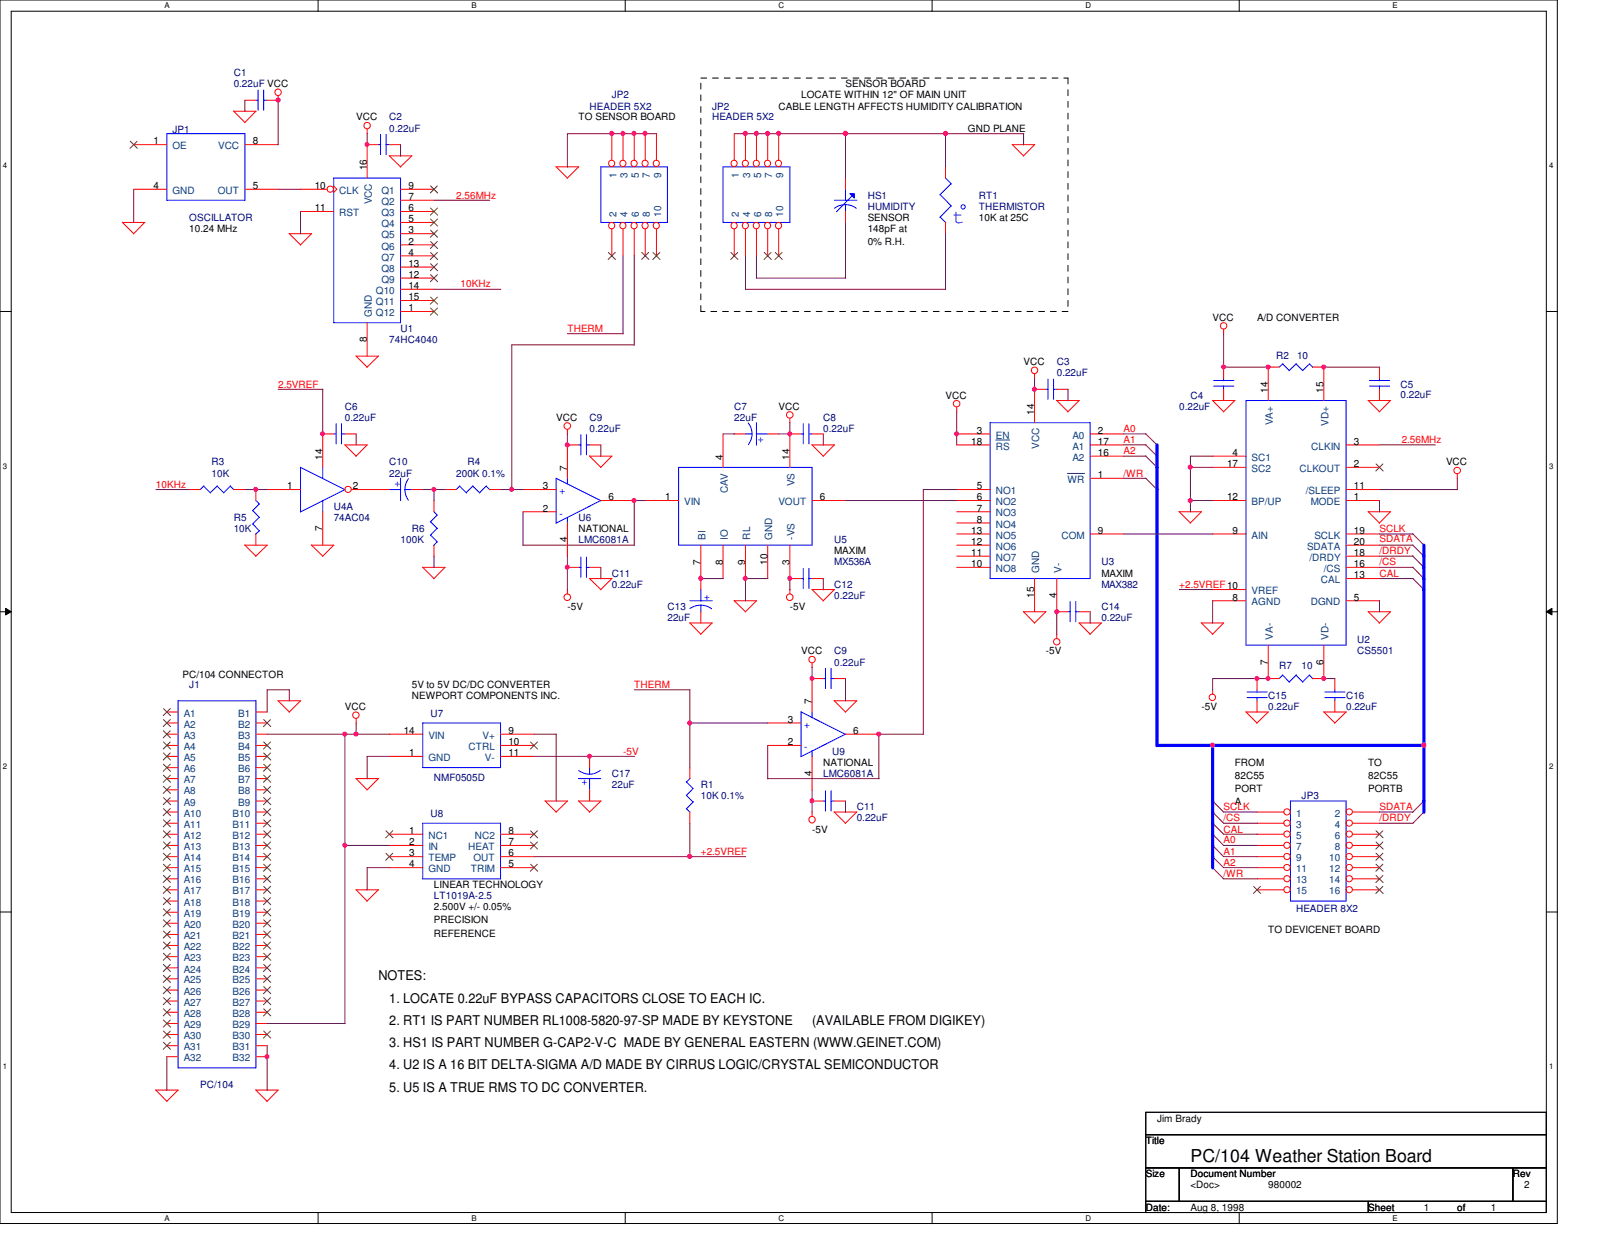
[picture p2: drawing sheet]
<svg xmlns="http://www.w3.org/2000/svg" width="279mm" height="216mm" viewBox="0 0 279 216" stroke-linecap="round" stroke-linejoin="round" font-family="sans-serif">
<path d="M0 0h270.3v212.3h-270.3zM1.9 1.9h266.5v208.5h-266.5z" fill="none" stroke="#000" stroke-width=".17"/>
<g fill="#fff">
<path d="M28.6 .2h.9v1.5h-.9z"/>
<path d="M28.6 210.7h.9v1.5h-.9z"/>
</g>
<path d="M55.2 0v1.9M55.2 210.4v2" fill="none" stroke="#000" stroke-width=".17"/>
<g fill="#fff">
<path d="M81.8 .2h.9v1.5h-.9z"/>
<path d="M81.8 210.7h.9v1.5h-.9z"/>
</g>
<path d="M108.5 0v1.9M108.5 210.4v2" fill="none" stroke="#000" stroke-width=".17"/>
<g fill="#fff">
<path d="M135.1 .2h1v1.5h-1z"/>
<path d="M135.1 210.7h1v1.5h-1z"/>
</g>
<path d="M161.8 0v1.9M161.8 210.4v2" fill="none" stroke="#000" stroke-width=".17"/>
<g fill="#fff">
<path d="M188.4 .2h1v1.5h-1z"/>
<path d="M188.4 210.7h1v1.5h-1z"/>
</g>
<path d="M215.1 0v1.9M215.1 210.4v2" fill="none" stroke="#000" stroke-width=".17"/>
<g fill="#fff">
<path d="M241.7 .2h.9v1.5h-.9z"/>
<path d="M241.7 210.7h.9v1.5h-.9z"/>
<path d="M.5 28h.8v1.5h-.8z"/>
<path d="M268.9 28h.7v1.5h-.7z"/>
<path d="M.5 80.1h.8v1.5h-.8z"/>
<path d="M268.9 80.1h.7v1.5h-.7z"/>
</g>
<path d="M0 54.1h1.9M268.4 54.1h1.9" fill="none" stroke="#000" stroke-width=".17"/>
<g fill="#fff">
<path d="M.5 132.2h.8v1.5h-.8z"/>
<path d="M268.9 132.2h.7v1.5h-.7z"/>
</g>
<path d="M0 106.2h1.9M1 105.6l.9 .6-.9 .5zM268.4 106.2l.9-.6v1.1zM268.4 106.2h1.9" fill="none" stroke="#000" stroke-width=".17"/>
<path d="M1 105.6l.9 .6-.9 .5zM268.4 106.2l.9-.6v1.1z" fill="#000"/>
<g fill="#fff">
<path d="M.5 184.3h.8v1.5h-.8z"/>
<path d="M268.9 184.3h.7v1.5h-.7z"/>
</g>
<path d="M0 158.3h1.9M268.4 158.3h1.9M198.8 193h69.6v17.4h-69.6zM198.8 196.9h69.6M198.8 202.7h69.6M198.8 208.5h69.6M204.6 202.7v5.8M237.4 208.5v1.9M262.6 202.7v5.8" fill="none" stroke="#000" stroke-width=".17"/>
<path d="M121.6 13.5h63.7M185.3 13.5v40.6M121.6 54.1v-40.6M185.3 54.1h-63.7" fill="none" stroke="#000" stroke-width=".17" stroke-dasharray="1 1 1 1 1 1 1 1"/>
<g fill="none" stroke="#f00" stroke-width=".17">
<path d="M40.5 19.3l2 2M40.6 19.3h3.8M44.4 19.3l-1.9 2M48.3 16.6v.8M21.2 38.6l2 2M21.3 38.6h3.8M25.1 38.6l-1.9 2M52.2 32.9h4.6M52.2 36.7h5.7M57.9 32.3l.6 .6-.6 .5M63.7 22.4v.8M63.7 25.1v5.8"/>
<path d="M67.5 27l2 2M67.6 27.1h3.9M69.5 38.6h5.8M69.5 32.9h5.8M69.5 36.7h5.8M69.5 34.8h5.8M71.5 27.1l-2 1.9M96.5 28.9l2 2M96.5 29h4M100.4 29l-2 1.9M127.4 23.2v4.6M127.4 39.8v4.6"/>
<path d="M129.4 23.2v4.6M129.4 39.8v4.6M131.3 23.2v4.6M131.3 39.8v4.6M133.2 23.2v4.6M133.2 39.8v4.6M135.1 23.2v4.6M135.1 39.8v4.6M175.6 25.1l2 2M175.7 25.1h3.9M179.5 25.1l-1.9 2M50.2 40.5l2 2"/>
<path d="M50.2 40.6h3.9M54.1 40.6l-2 1.9M63.7 56v5.8M69.5 40.6h5.8M69.5 42.5h5.8M69.5 44.4h5.8M69.5 46.4h5.8M69.5 48.3h5.8M69.5 50.2h5.8M69.5 52.2h5.8M69.5 54.1h5.8M212.3 57.1v.9"/>
<path d="M59.8 77.2l2 2M59.9 77.2h3.9l-2 2M61.8 61.8l1.9 1.9M61.8 61.8h3.9M65.7 61.8l-2 2M98.5 74.5v.9M98.5 77.2h1.9M102.3 79.1l2 2M102.3 79.2h3.9M102.3 77.2h2M106.2 79.2l-2 2M125.5 75.3v5.8"/>
<path d="M127.4 75.3h2M133.2 75.3h1.9M137.1 72.6v.8M137.1 75.3v5.8M140.9 77.2l2 2M140.9 77.2h3.9M144.8 77.2l-2 2M166 70.7v.8M179.5 64.9v.8M183.3 69.5l2 2M183.4 69.5h3.9M187.3 69.5l-2 2"/>
<path d="M210.4 69.5l1.9 2M210.4 69.5h3.9M214.3 69.5l-2 2M237.4 69.5l2 2M237.4 69.5h3.9M241.3 69.5l-1.9 2M42.5 94.6l1.9 1.9M42.5 94.6h3.9M46.4 94.6l-2 2M54 94.6l2 1.9M54.1 94.6h3.9M57.9 94.6l-1.9 2"/>
<path d="M73.3 98.4l2 2M73.4 98.5h3.9M77.2 98.5l-1.9 2M98.5 98.5h1.9M102.3 98.5h2M112 86.9h5.8M121.6 94.6v7.7M125.5 94.6v5.8M129.4 94.6v5.8M133.2 94.6v5.8M137.1 94.6v5.8M140.9 86.9h5.8"/>
<path d="M204.6 88.8l2 2M204.6 88.8h3.9M208.5 88.8l-2 2M237.4 88.8l2 2M237.4 88.8h3.9M241.3 88.8l-1.9 2M252.9 82.3v.8M98.5 102.3v.8M102.3 100.4l2 1.9M102.3 100.4h3.9M106.2 100.4l-2 2M119.7 108.1l1.9 2"/>
<path d="M119.7 108.1h3.9M121.6 106.2v1.9M123.6 108.1l-2 2M127.4 104.2l2 2M127.4 104.3h3.9M131.3 104.3l-2 1.9M137.1 102.3v.8M140.9 102.3l2 2M140.9 115.1v.8M140.9 102.3h3.9M144.8 102.3l-2 2M177.6 106.1l1.9 2"/>
<path d="M177.6 106.2h3.9M181.5 106.2l-2 2M183.4 106.2h1.9M183.4 110v.8M187.2 108.1l2 2M187.3 106.2h1.9M187.3 108.1h3.9M191.1 108.1l-2 2M208.4 108.1l2 2M208.5 108.1h3.9M210.4 119.7v.8M212.3 108.1l-1.9 2"/>
<path d="M237.4 106.1l2 2M237.4 106.2h3.9M241.3 106.2l-1.9 2M48.2 121.6l2 2M48.3 121.6h3.9M52.2 121.6l-2 2M61.8 135.1l1.9 2M61.8 124.7v.8M61.8 135.1h3.9M65.7 135.1l-2 2M94.6 139l1.9 1.9M94.6 139h3.9"/>
<path d="M98.5 139l-2 2M100.4 139l1.9 1.9M100.4 139h3.9M102.3 131.3v1.9M102.3 137.1v1.9M104.3 139l-2 2M119.7 133.2v1.9M144.7 121.6l2 2M144.8 121.6h3.9M148.7 121.6l-2 2M216.2 123.5l1.9 2M216.2 123.6h3.9"/>
<path d="M220.1 123.6l-2 1.9M229.7 123.5l1.9 2M229.7 123.6h3.9M233.6 123.6l-2 1.9M61.8 154.4l1.9 2M61.8 154.4h3.9M65.7 154.4l-2 2M119.7 140.9v2M140.9 140.9v.8M144.7 140.9l2 2M144.8 140.9h3.9M148.7 140.9l-2 2"/>
<path d="M27 189.1l2 2M27.1 189.2h3.8M30.9 189.2l-2 2M44.4 189.1l2 2M44.4 189.2h3.9M48.3 189.2l-2 2"/>
<circle cx="48.2" cy="16" r=".56"/>
<circle cx="57.3" cy="32.8" r=".55"/>
<circle cx="63.7" cy="21.8" r=".56"/>
<circle cx="127.4" cy="28.4" r=".55"/>
<circle cx="127.4" cy="39.2" r=".55"/>
<circle cx="129.3" cy="28.4" r=".55"/>
<circle cx="129.3" cy="39.2" r=".55"/>
<circle cx="131.2" cy="28.4" r=".55"/>
<circle cx="131.2" cy="39.2" r=".55"/>
<circle cx="133.2" cy="28.4" r=".55"/>
<circle cx="133.2" cy="39.2" r=".55"/>
<circle cx="135.1" cy="39.2" r=".55"/>
<circle cx="135.1" cy="28.4" r=".55"/>
<circle cx="212.3" cy="56.6" r=".56"/>
<circle cx="98.4" cy="73.9" r=".57"/>
<circle cx="137.1" cy="72" r=".56"/>
<circle cx="166" cy="70.1" r=".56"/>
<circle cx="179.5" cy="64.3" r=".56"/>
<circle cx="252.9" cy="81.7" r=".56"/>
<circle cx="98.4" cy="103.6" r=".57"/>
<circle cx="137.1" cy="103.6" r=".57"/>
<circle cx="140.9" cy="114.5" r=".56"/>
<circle cx="183.4" cy="111.4" r=".56"/>
<circle cx="61.8" cy="124.1" r=".56"/>
<circle cx="210.4" cy="121" r=".56"/>
<circle cx="140.9" cy="142.3" r=".56"/>
</g>
<g fill="none" stroke="#00f" stroke-width=".17">
<path d="M57.9 30.9h11.6v25.1h-11.6zM125.5 29h11.6v9.6h-11.6zM100.4 77.2h.4M100.8 75.4v3.6M101.7 77.2h.6M101.8 75.4v3.6M129.3 75.3h1.2M129.8 73.4l.6 1.1 .1 .8M130.5 75.3l-.1 .8-.5 1.1M131.2 75.3h2M131.3 73.4v3.9M100.4 98.5h.4"/>
<path d="M100.8 96.7v3.5M101.7 98.5h.6M101.8 96.7v3.5M117.8 81.1h23.1v13.5h-23.1zM119.7 104.3h3.9M121.6 105l1.2 .3 .7 .4M121.6 105l-.8 .1-1.1 .5M121.6 102.3v2M121.6 105v1.2M185.3 106.2h.5M185.7 104.4v3.5M186.6 106.2h.7"/>
<path d="M186.7 104.4v3.5M100.4 135.1h3.9M100.4 133.7l1.1 .6 .8 .1M102.3 133.2v1.2M102.3 135.1v2M104.2 133.7l-1.1 .5-.8 .2M119.1 138l1.2 1.2M119.1 135.7l1.2 1.2M119.8 135.1l-.7 .6M120.3 139.1l-1.2 1.3M120.3 136.8l-1.2 1.2M119.1 140.3l.6 .6"/>
</g>
<g fill="none" stroke="#804000" stroke-width=".17">
<path d="M74.7 32.3l1.2 1.2M74.7 36.1l1.2 1.2M74.7 38l1.2 1.2M74.7 40l1.2 1.2M75.9 32.3l-1.2 1.2M75.9 36.1l-1.2 1.2M75.9 38l-1.2 1.2M75.9 40l-1.2 1.2M74.7 41.9l1.2 1.2M74.7 43.8l1.2 1.2M74.7 45.8l1.2 1.2M74.7 47.7l1.2 1.2"/>
<path d="M74.7 51.6l1.2 1.2M74.7 53.5l1.2 1.2M75.9 41.9l-1.2 1.2M75.9 43.8l-1.2 1.2M75.9 45.8l-1.2 1.2M75.9 47.7l-1.2 1.2M75.9 51.6l-1.2 1.2M75.9 53.5l-1.2 1.2M126.8 43.8l1.3 1.2M128 43.8l-1.2 1.2M132.6 43.8l1.3 1.2M133.8 43.8l-1.2 1.2"/>
<path d="M134.5 43.8l1.3 1.2M135.7 43.8l-1.2 1.2"/>
</g>
<path d="M147.5 33.6h.8v.8z" fill="#00f"/>
<g fill="none" stroke="#00f" stroke-width=".17">
<path d="M44.4 17.4h.4M44.8 15.6v3.5M45.7 17.4h.7M45.8 15.6v3.5M29 23.2h13.5v11.6h-13.5zM65.7 25.1h.4M66 23.3v3.5M67 25.1h.6M67 23.3v3.5M104.3 29h11.5v9.6h-11.5zM144.8 34.8h3.9M146.7 35.5l1.2 .2 .7 .5"/>
<path d="M146.7 35.5l-1.2 .2-.7 .5M146.7 32.9v1.9M146.7 35.5v1.2M147.5 33.6h.8v.8zM147.9 34l-2.7 2.7M163.2 33.8l1.9 2M163.2 37.7l.9 1M164.1 30.9l1 1M165.1 31.9l-2 1.9M165.1 35.7l-2 2M57.9 75.3h.5M58.3 73.5v3.5"/>
<path d="M59.2 75.3h.7M59.3 73.5v3.5M139 75.3h.4M139.4 73.5v3.5M140.3 75.3h.6M140.4 73.5v3.5M171.8 73.4h17.4v27h-17.4zM181.5 67.6h.4M181.9 65.8v3.5M182.8 67.6h.6M182.8 65.8v3.5M210.6 67h3.5"/>
<path d="M210.6 66h3.5M212.3 65.7v.4M212.3 67v.6M216.2 69.5h17.4v42.5h-17.4zM222.6 63.2l1.2 1.1M222.6 63.1l-.6 .6M224.9 63.2l1.2 1.1M225 63.1l-1.3 1.2M227.2 63.2l.6 .6M227.3 63.1l-1.2 1.2M237.7 67h3.5M237.7 66h3.5"/>
<path d="M239.4 65.7v.4M239.4 67v.6M35.3 84.4l1.2 1.2M35.4 84.3l-.6 .7M37.7 84.4l1.2 1.2M37.7 84.3l-1.2 1.2M40 84.4l.6 .6M40 84.3l-1.2 1.2M43.9 88.6l1.1 1.2M43.9 90.9l1.1 1.3M44.4 86.9l.6 .6M45 87.5l-1.2 1.1"/>
<path d="M45 89.8l-1.2 1.2M45 92.1l-.6 .6M52.2 81.1l7.7 3.9M52.2 81.1v7.7M56 81.1v2M56 86.8v2M59.9 85l-7.8 3.9M67.6 85h2M69.5 83v3.9M70.3 85l.1 .8 .5 1M70.3 85h1.2M70.9 83.1l-.4 .6-.2 1.3"/>
<path d="M74.7 90.6l1.2 1.1M74.7 92.9l1.2 1.2M75.3 88.8l.6 .7M75.9 89.4l-1.2 1.2M75.9 91.7l-1.2 1.2M75.9 94l-.6 .7M79.8 84.4l1.1 1.2M79.8 84.3l-.6 .7M82 84.4l1.3 1.2M82.1 84.3l-1.2 1.2M84.4 84.4l.6 .6M84.4 84.3l-1.2 1.2"/>
<path d="M96.5 83l7.8 3.9M96.5 83v7.8M98.5 83v1M98.5 89.8v1M104.3 86.9l-7.8 3.9M139.4 98.6v3.6M140.4 98.6v3.6M139 100.4h.4M140.3 100.4h.6M142.9 117.8h.4M143.3 116v3.5M144.2 117.8h.6"/>
<path d="M144.2 116v3.5M218.1 119.7v.4M222.6 117.2l1.2 1.2M222.6 117.1l-.6 .7M224.9 117.2l1.2 1.2M225 117.1l-1.3 1.3M227.2 117.2l.6 .6M227.3 117.1l-1.2 1.3M231.6 119.7v.4M30.9 121.6h13.5v63.7h-13.5zM73.4 125.5h13.5v7.7h-13.5zM139 123.6l7.8 3.9"/>
<path d="M139 123.5v7.8M140.9 123.6v1M140.9 130.3v1M142.9 139h.4M143.3 137.2v3.6M144.2 139h.6M144.2 137.2v3.6M146.7 127.4l-7.7 3.9M216.4 121.1h3.5M216.4 120.1h3.5M218.1 121v.6M223.9 139h9.7v17.4h-9.7z"/>
<path d="M229.9 121.1h3.5M229.9 120.1h3.5M231.6 121v.6M73.4 142.9h13.5v9.6h-13.5z"/>
<circle cx="167.1" cy="35.9" r=".38"/>
</g>
<g fill="none" stroke="#f00" stroke-width=".17">
<path d="M42.5 17.4h1.9M46.4 17.4h1.9M23.2 25.1h5.8M23.2 32.9h5.8M42.5 25.1h5.8M42.5 32.9h5.8M63.7 25.1h2M67.6 25.1h1.9M106.2 23.2v4.6M106.2 39.8v4.6M108.1 23.2v4.6M108.1 39.8v4.6"/>
<path d="M110.1 23.2v4.6M110.1 39.8v4.6M112 23.2v4.6M112 39.8v4.6M113.9 23.2v4.6M113.9 39.8v4.6M146.7 30.9v2M146.7 36.7v1.9M164.1 29v1.9M164.1 38.6v2M57.9 75.3h-1.9v5.8M59.9 75.3h1.9"/>
<path d="M98.5 77.2v5.8M137.1 75.3h1.9M140.9 75.3h2M166 75.3h5.8M166 77.2h5.8M181.5 67.6h-2v5.8M183.4 67.6h1.9M189.2 75.3h5.8M189.2 77.2h5.8M189.2 79.2h5.8M210.4 79.2h5.8M212.3 63.7v2"/>
<path d="M212.3 67.6v1.9M222 63.7h-1.9v5.8M227.8 63.7h1.9v5.8M233.6 77.2h5.8M239.4 63.7v2M239.4 67.6v1.9M32.9 85h1.9M40.6 85h1.9M44.4 85v1.9M44.4 92.7v1.9M46.4 85h5.8M56 88.8v5.8"/>
<path d="M61 85h6.6M71.5 85h1.9M75.3 86.9v1.9M75.3 94.6v1.9M77.2 85h2M85 85h1.9M90.8 85h5.7M90.8 88.8h5.7M98.5 90.8v5.7M104.3 86.9h5.8M166 85h5.8M166 92.7h5.8"/>
<path d="M166 86.9h5.8M166 88.8h5.8M166 90.8h5.8M166 94.6h5.8M166 96.5h5.8M166 98.5h5.8M189.2 83h5.8M189.2 92.7h5.8M210.4 92.7h5.8M210.4 86.9h5.8M210.4 81.1h5.8M233.6 85h5.8"/>
<path d="M233.6 92.7h5.8M233.6 86.9h5.8M233.6 94.6h5.8M233.6 96.5h5.8M233.6 98.5h5.8M233.6 81.1h5.8M137.1 100.4h1.9M140.9 100.4h2M142.9 117.8h-2v5.8M144.8 117.8h1.9M179.5 100.4v5.8M183.4 100.4v5.8"/>
<path d="M210.4 102.3h5.8M210.4 104.3h5.8M218.1 117.8v1.9M220.1 112v5.8h1.9M229.7 112v5.8h-1.9M231.6 117.8v1.9M233.6 100.4h5.8M233.6 104.3h5.8M29 127.4h1.9M29 131.3h1.9M29 129.4h1.9M29 123.6h1.9"/>
<path d="M29 125.5h1.9M29 133.2h1.9M29 135.1h1.9M29 137.1h1.9M29 139h1.9M44.4 127.4h2M44.4 131.3h2M44.4 129.4h2M44.4 123.6h2M44.4 125.5h2M44.4 133.2h2M44.4 135.1h2"/>
<path d="M44.4 137.1h2M44.4 139h2M67.6 127.4h5.8M67.6 131.3h5.8M86.9 127.4h5.8M86.9 131.3h5.8M86.9 129.4h5.8M133.2 129.4h5.8M133.2 125.5h5.8M140.9 139h2M140.9 131.3v5.8M144.8 139h1.9"/>
<path d="M146.7 127.4h5.8M218.1 121.6v2M231.6 121.6v2M29 144.8h1.9M29 146.7h1.9M29 148.7h1.9M29 150.6h1.9M29 140.9h1.9M29 142.9h1.9M29 152.5h1.9M29 154.4h1.9M29 156.4h1.9"/>
<path d="M29 158.3h1.9M44.4 144.8h2M44.4 146.7h2M44.4 148.7h2M44.4 150.6h2M44.4 140.9h2M44.4 142.9h2M44.4 152.5h2M44.4 154.4h2M44.4 156.4h2M44.4 158.3h2M67.6 144.8h5.8"/>
<path d="M67.6 146.7h5.8M67.6 148.7h5.8M67.6 150.6h5.8M86.9 144.8h5.8M86.9 146.7h5.8M86.9 148.7h5.8M86.9 150.6h5.8M218.1 144.8h4.7M218.1 146.7h4.7M218.1 148.7h4.7M218.1 150.6h4.7M218.1 140.9h4.7"/>
<path d="M218.1 142.9h4.7M218.1 152.5h4.7M218.1 154.4h4.7M234.7 144.8h4.7M234.7 146.7h4.7M234.7 148.7h4.7M234.7 150.6h4.7M234.7 140.9h4.7M234.7 142.9h4.7M234.7 152.5h4.7M234.7 154.4h4.7M29 160.2h1.9"/>
<path d="M29 162.2h1.9M29 164.1h1.9M29 166h1.9M29 168h1.9M29 169.9h1.9M29 171.8h1.9M29 173.7h1.9M29 175.7h1.9M29 177.6h1.9M29 179.5h1.9M44.4 160.2h2M44.4 162.2h2"/>
<path d="M44.4 164.1h2M44.4 166h2M44.4 168h2M44.4 169.9h2M44.4 171.8h2M44.4 173.7h2M44.4 175.7h2M44.4 177.6h2M44.4 179.5h2M29 181.5h1.9M29 183.4h1.9M44.4 181.5h2"/>
<path d="M44.4 183.4h2"/>
<circle cx="106.1" cy="28.4" r=".55"/>
<circle cx="106.1" cy="39.2" r=".55"/>
<circle cx="108.1" cy="28.4" r=".55"/>
<circle cx="108.1" cy="39.2" r=".55"/>
<circle cx="110" cy="28.4" r=".55"/>
<circle cx="110" cy="39.2" r=".55"/>
<circle cx="111.9" cy="28.4" r=".55"/>
<circle cx="111.9" cy="39.2" r=".55"/>
<circle cx="113.9" cy="39.2" r=".55"/>
<circle cx="113.9" cy="28.4" r=".55"/>
<circle cx="60.4" cy="84.9" r=".55"/>
<circle cx="223.4" cy="150.6" r=".55"/>
<circle cx="223.4" cy="146.7" r=".55"/>
<circle cx="223.4" cy="140.9" r=".55"/>
<circle cx="223.4" cy="144.8" r=".55"/>
<circle cx="223.4" cy="142.8" r=".55"/>
<circle cx="223.4" cy="148.6" r=".55"/>
<circle cx="223.4" cy="152.5" r=".55"/>
<circle cx="223.4" cy="154.4" r=".55"/>
<circle cx="234.2" cy="140.9" r=".55"/>
<circle cx="234.2" cy="148.6" r=".55"/>
<circle cx="234.2" cy="144.8" r=".55"/>
<circle cx="234.2" cy="152.5" r=".55"/>
<circle cx="234.2" cy="154.4" r=".55"/>
<circle cx="234.2" cy="150.6" r=".55"/>
<circle cx="234.2" cy="142.8" r=".55"/>
<circle cx="234.2" cy="146.7" r=".55"/>
</g>
<path d="M172.8 76.4h2.4M185.3 82.2h2.9" fill="none" stroke="#004080" stroke-width=".17"/>
<g fill="none" stroke="#804000" stroke-width=".17">
<path d="M22.6 24.5l1.2 1.2M23.8 24.5l-1.2 1.2M105.6 43.8l1.2 1.2M106.8 43.8l-1.3 1.2M111.4 43.8l1.2 1.2M112.6 43.8l-1.3 1.2M113.3 43.8l1.3 1.2M114.5 43.8l-1.2 1.2M238.8 80.5l1.2 1.2M240 80.5l-1.2 1.2M28.4 123l1.2 1.2M28.4 124.9l1.2 1.2"/>
<path d="M28.4 128.8l1.2 1.2M28.4 132.6l1.2 1.3M28.4 136.5l1.2 1.2M28.4 138.4l1.2 1.3M28.4 126.8l1.2 1.3M28.4 130.7l1.2 1.2M28.4 134.5l1.2 1.3M29.5 123l-1.2 1.2M29.5 124.9l-1.2 1.2M29.5 126.8l-1.2 1.3M29.5 128.8l-1.2 1.2M29.5 130.7l-1.2 1.2"/>
<path d="M29.5 132.6l-1.2 1.3M29.5 134.5l-1.2 1.3M29.5 136.5l-1.2 1.2M29.5 138.4l-1.2 1.3M45.8 124.9l1.2 1.2M45.8 128.8l1.2 1.2M45.8 130.7l1.2 1.2M45.8 132.6l1.2 1.3M45.8 134.5l1.2 1.3M45.8 136.5l1.2 1.2M45.8 138.4l1.2 1.3M46.9 124.9l-1.2 1.2"/>
<path d="M46.9 128.8l-1.2 1.2M46.9 130.7l-1.2 1.2M46.9 132.6l-1.2 1.3M46.9 134.5l-1.2 1.3M46.9 136.5l-1.2 1.2M46.9 138.4l-1.2 1.3M92.1 128.8l1.2 1.2M93.3 128.8l-1.3 1.2M28.4 142.3l1.2 1.2M28.4 144.2l1.2 1.2M28.4 148.1l1.2 1.2M28.4 151.9l1.2 1.3"/>
<path d="M28.4 155.8l1.2 1.2M28.4 157.7l1.2 1.3M28.4 140.3l1.2 1.3M28.4 146.1l1.2 1.3M28.4 150l1.2 1.2M28.4 153.8l1.2 1.3M28.4 159.6l1.2 1.3M29.5 142.3l-1.2 1.2M29.5 148.1l-1.2 1.2M29.5 153.8l-1.2 1.3M29.5 157.7l-1.2 1.3M29.5 140.3l-1.2 1.3"/>
<path d="M29.5 144.2l-1.2 1.2M29.5 146.1l-1.2 1.3M29.5 150l-1.2 1.2M29.5 151.9l-1.2 1.3M29.5 155.8l-1.2 1.2M29.5 159.6l-1.2 1.3M45.8 140.3l1.2 1.3M45.8 142.3l1.2 1.2M45.8 144.2l1.2 1.2M45.8 146.1l1.2 1.3M45.8 148.1l1.2 1.2M45.8 150l1.2 1.2"/>
<path d="M45.8 151.9l1.2 1.3M45.8 153.8l1.2 1.3M45.8 155.8l1.2 1.2M45.8 157.7l1.2 1.3M45.8 159.6l1.2 1.3M46.9 140.3l-1.2 1.3M46.9 142.3l-1.2 1.2M46.9 144.2l-1.2 1.2M46.9 146.1l-1.2 1.3M46.9 148.1l-1.2 1.2M46.9 150l-1.2 1.2M46.9 151.9l-1.2 1.3"/>
<path d="M46.9 153.8l-1.2 1.3M46.9 155.8l-1.2 1.2M46.9 157.7l-1.2 1.3M46.9 159.6l-1.2 1.3M67 144.2l1.2 1.2M67 148.1l1.2 1.2M68.2 144.2l-1.3 1.2M68.2 148.1l-1.3 1.2M92.1 144.2l1.2 1.2M92.1 146.1l1.2 1.3M92.1 150l1.2 1.2M93.3 144.2l-1.3 1.2"/>
<path d="M93.3 146.1l-1.3 1.3M93.3 150l-1.3 1.2M217.6 153.8l1.2 1.3M218.7 153.8l-1.2 1.3M238.8 144.2l1.2 1.2M238.8 146.1l1.2 1.3M238.8 148.1l1.2 1.2M238.8 150l1.2 1.2M238.8 151.9l1.2 1.3M238.8 153.8l1.2 1.3M240 144.2l-1.2 1.2M240 146.1l-1.2 1.3"/>
<path d="M240 148.1l-1.2 1.2M240 150l-1.2 1.2M240 151.9l-1.2 1.3M240 153.8l-1.2 1.3M28.4 161.6l1.2 1.2M28.4 163.5l1.2 1.2M28.4 165.4l1.2 1.3M28.4 167.4l1.2 1.2M28.4 169.3l1.2 1.2M28.4 171.2l1.2 1.3M28.4 173.1l1.2 1.3M28.4 175.1l1.2 1.2"/>
<path d="M28.4 177l1.2 1.3M28.4 178.9l1.2 1.3M29.5 161.6l-1.2 1.2M29.5 165.4l-1.2 1.3M29.5 167.4l-1.2 1.2M29.5 171.2l-1.2 1.3M29.5 177l-1.2 1.3M29.5 178.9l-1.2 1.3M29.5 163.5l-1.2 1.2M29.5 169.3l-1.2 1.2M29.5 173.1l-1.2 1.3M29.5 175.1l-1.2 1.2"/>
<path d="M45.8 161.6l1.2 1.2M45.8 163.5l1.2 1.2M45.8 165.4l1.2 1.3M45.8 167.4l1.2 1.2M45.8 169.3l1.2 1.2M45.8 171.2l1.2 1.3M45.8 173.1l1.2 1.3M45.8 175.1l1.2 1.2M45.8 178.9l1.2 1.3M46.9 165.4l-1.2 1.3M46.9 169.3l-1.2 1.2M46.9 161.6l-1.2 1.2"/>
<path d="M46.9 163.5l-1.2 1.2M46.9 167.4l-1.2 1.2M46.9 171.2l-1.2 1.3M46.9 173.1l-1.2 1.3M46.9 175.1l-1.2 1.2M46.9 178.9l-1.2 1.3M28.4 180.9l1.2 1.2M29.5 180.9l-1.2 1.2"/>
</g>
<g fill="none" stroke="#800040" stroke-width=".17">
<path d="M42.5 17.4v1.9M48.3 17.4v7.7M23.2 32.9v5.8M48.3 32.9h3.9M52.2 36.7v3.9M63.7 23.2v1.9M69.5 25.1v2M75.3 34.8h9.7M114 23.2h-15.5v5.8M127.4 23.2h50.3M146.7 23.2v7.7M146.7 38.6v9.7"/>
<path d="M164.1 23.2v5.8M177.6 23.2v1.9M75.3 50.2h11.6M98.5 57.9h9.7M108.1 44.4v13.6M110.1 44.4v15.5M110.1 59.9h-21.3v25.1M129.4 44.4v5.8M129.4 50.2h34.7M131.3 44.4v3.9M131.3 48.3h15.5M164.1 40.6v9.6"/>
<path d="M212.3 57.9v5.8h7.8M48.3 67.6h7.7M56 67.6v7.8M61.8 75.3v2M98.5 75.3v2M104.3 77.2v2M125.5 75.3h2M135.1 75.3h2M137.1 73.4v2M142.9 75.3v2M166 71.5v5.8M179.5 65.7v1.9"/>
<path d="M185.3 67.6v2M195 75.3h3.9M195 79.2h3.9M195 77.2h3.9M198.8 75.3l2 1.9M198.8 77.2l2 2M198.8 79.1l2 2M210.5 79.2h-3.9v9.7M229.7 63.7h9.7M239.4 77.2h9.7M27.1 85h5.8M42.5 85h3.9"/>
<path d="M73.4 85h3.9M75.3 85v1.9M75.3 96.5v2M86.9 85h3.9M90.8 94.6h19.3M90.8 88.8v5.9M98.5 96.5v5.9M104.3 98.5v2M112 86.9h-1.9v7.8M146.7 86.9h19.4M166.1 85h-5.9v42.5M195 92.7h15.5"/>
<path d="M195 83h3.9M198.8 83l2 2M206.6 81.1h3.9M206.6 86.9h3.9M239.4 85h13.5M239.4 92.7h5.8M239.4 86.9v2M239.4 94.6h5.8M239.4 96.5h5.8M239.4 98.5h5.8M245.2 92.6l1.9 2M245.2 94.6l1.9 1.9"/>
<path d="M245.2 96.5l1.9 2M245.2 98.4l1.9 2M252.9 83v2M50.2 119.7v2M50.2 119.7h-3.8v3.9M110.1 119.7h9.7M119.7 119.7v13.6M121.6 100.4h3.9M133.3 100.4h-3.9v3.9M137.1 100.4v2M140.9 115.8v2M142.9 100.4v2"/>
<path d="M146.7 117.8v3.9M183.4 106.2v3.9M189.2 106.2v2M204.6 102.3h5.9M210.4 104.3v3.9M220.1 117.8h-9.7v2M229.7 117.8h2M239.4 104.3v1.9M239.4 100.4h5.8M245.2 100.4l1.9 1.9M46.4 127.4h21.2M59.9 127.4v50.3"/>
<path d="M61.8 125.5v2M67.6 131.3h-3.9v3.9M92.7 131.3h17.4M92.7 127.4h3.9M96.5 127.4v11.7M119.7 125.5h13.6M133.2 135.1h19.4M133.2 129.4v5.8M140.9 137.1v3.9M146.7 139v2M160.3 127.4h-7.8v7.8M210.4 139l1.9 1.9h5.9"/>
<path d="M247.1 139l-1.9 2M59.9 146.7h7.7M67.6 150.6h-3.9v3.9M92.7 148.7h36.7M119.7 142.9v5.8M210.4 144.7l1.9 2h5.9M210.4 146.7l1.9 2h5.9M210.4 148.6l1.9 2h5.9M210.4 150.5l1.9 2h5.9M210.4 142.8l1.9 2h5.9M210.4 140.9l1.9 2h5.9M239.4 140.9h5.8"/>
<path d="M239.4 142.9h5.8M247.1 140.9l-1.9 2M46.4 177.6h13.5M29 183.4v5.8M46.4 181.5v7.7"/>
</g>
<path d="M200.8 77.2v52.2M247.1 94.6v46.4M200.8 129.4h46.3M210.4 129.4v21.2" fill="none" stroke="#00f" stroke-width=".55"/>
<circle cx="63.7" cy="25.1" r=".37" fill="#f0f"/>
<circle cx="63.7" cy="25.1" r=".37" fill="none" stroke="#f0f" stroke-width=".17"/>
<circle cx="129.3" cy="23.2" r=".38" fill="#f0f"/>
<circle cx="129.3" cy="23.2" r=".38" fill="none" stroke="#f0f" stroke-width=".17"/>
<circle cx="88.8" cy="84.9" r=".37" fill="#f0f"/>
<circle cx="88.8" cy="84.9" r=".37" fill="none" stroke="#f0f" stroke-width=".17"/>
<circle cx="146.7" cy="23.2" r=".38" fill="#f0f"/>
<circle cx="146.7" cy="23.2" r=".38" fill="none" stroke="#f0f" stroke-width=".17"/>
<circle cx="164.1" cy="23.2" r=".38" fill="#f0f"/>
<circle cx="164.1" cy="23.2" r=".38" fill="none" stroke="#f0f" stroke-width=".17"/>
<circle cx="137" cy="75.3" r=".37" fill="#f0f"/>
<circle cx="137" cy="75.3" r=".37" fill="none" stroke="#f0f" stroke-width=".17"/>
<circle cx="129.3" cy="100.4" r=".38" fill="#f0f"/>
<circle cx="129.3" cy="100.4" r=".38" fill="none" stroke="#f0f" stroke-width=".17"/>
<circle cx="102.3" cy="131.2" r=".37" fill="#f0f"/>
<circle cx="102.3" cy="131.2" r=".37" fill="none" stroke="#f0f" stroke-width=".17"/>
<circle cx="59.8" cy="146.7" r=".37" fill="#f0f"/>
<circle cx="59.8" cy="146.7" r=".37" fill="none" stroke="#f0f" stroke-width=".17"/>
<circle cx="140.9" cy="139" r=".38" fill="#f0f"/>
<circle cx="140.9" cy="139" r=".38" fill="none" stroke="#f0f" stroke-width=".17"/>
<circle cx="146.7" cy="23.2" r=".38" fill="#f0f"/>
<circle cx="146.7" cy="23.2" r=".38" fill="none" stroke="#f0f" stroke-width=".17"/>
<circle cx="48.3" cy="17.4" r=".37" fill="#f0f"/>
<circle cx="48.3" cy="17.4" r=".37" fill="none" stroke="#f0f" stroke-width=".17"/>
<circle cx="140.9" cy="117.7" r=".37" fill="#f0f"/>
<circle cx="140.9" cy="117.7" r=".37" fill="none" stroke="#f0f" stroke-width=".17"/>
<circle cx="75.3" cy="84.9" r=".37" fill="#f0f"/>
<circle cx="75.3" cy="84.9" r=".37" fill="none" stroke="#f0f" stroke-width=".17"/>
<circle cx="121.6" cy="100.4" r=".38" fill="#f0f"/>
<circle cx="121.6" cy="100.4" r=".38" fill="none" stroke="#f0f" stroke-width=".17"/>
<circle cx="133.2" cy="23.2" r=".38" fill="#f0f"/>
<circle cx="133.2" cy="23.2" r=".38" fill="none" stroke="#f0f" stroke-width=".17"/>
<circle cx="59.8" cy="127.4" r=".37" fill="#f0f"/>
<circle cx="59.8" cy="127.4" r=".37" fill="none" stroke="#f0f" stroke-width=".17"/>
<circle cx="206.5" cy="81.1" r=".38" fill="#f0f"/>
<circle cx="206.5" cy="81.1" r=".38" fill="none" stroke="#f0f" stroke-width=".17"/>
<circle cx="206.5" cy="86.9" r=".38" fill="#f0f"/>
<circle cx="206.5" cy="86.9" r=".38" fill="none" stroke="#f0f" stroke-width=".17"/>
<circle cx="166" cy="75.3" r=".37" fill="#f0f"/>
<circle cx="166" cy="75.3" r=".37" fill="none" stroke="#f0f" stroke-width=".17"/>
<circle cx="46.3" cy="183.4" r=".38" fill="#f0f"/>
<circle cx="46.3" cy="183.4" r=".38" fill="none" stroke="#f0f" stroke-width=".17"/>
<circle cx="183.4" cy="106.2" r=".38" fill="#f0f"/>
<circle cx="183.4" cy="106.2" r=".38" fill="none" stroke="#f0f" stroke-width=".17"/>
<circle cx="152.5" cy="127.4" r=".37" fill="#f0f"/>
<circle cx="152.5" cy="127.4" r=".37" fill="none" stroke="#f0f" stroke-width=".17"/>
<circle cx="218.1" cy="117.7" r=".37" fill="#f0f"/>
<circle cx="218.1" cy="117.7" r=".37" fill="none" stroke="#f0f" stroke-width=".17"/>
<circle cx="61.8" cy="127.4" r=".37" fill="#f0f"/>
<circle cx="61.8" cy="127.4" r=".37" fill="none" stroke="#f0f" stroke-width=".17"/>
<circle cx="110" cy="86.9" r=".38" fill="#f0f"/>
<circle cx="110" cy="86.9" r=".38" fill="none" stroke="#f0f" stroke-width=".17"/>
<circle cx="106.2" cy="23.2" r=".38" fill="#f0f"/>
<circle cx="106.2" cy="23.2" r=".38" fill="none" stroke="#f0f" stroke-width=".17"/>
<circle cx="135.1" cy="23.2" r=".38" fill="#f0f"/>
<circle cx="135.1" cy="23.2" r=".38" fill="none" stroke="#f0f" stroke-width=".17"/>
<circle cx="98.4" cy="77.2" r=".38" fill="#f0f"/>
<circle cx="98.4" cy="77.2" r=".38" fill="none" stroke="#f0f" stroke-width=".17"/>
<circle cx="137" cy="100.4" r=".38" fill="#f0f"/>
<circle cx="137" cy="100.4" r=".38" fill="none" stroke="#f0f" stroke-width=".17"/>
<circle cx="179.5" cy="67.6" r=".38" fill="#f0f"/>
<circle cx="179.5" cy="67.6" r=".38" fill="none" stroke="#f0f" stroke-width=".17"/>
<circle cx="119.7" cy="148.6" r=".38" fill="#f0f"/>
<circle cx="119.7" cy="148.6" r=".38" fill="none" stroke="#f0f" stroke-width=".17"/>
<circle cx="56" cy="75.3" r=".37" fill="#f0f"/>
<circle cx="56" cy="75.3" r=".37" fill="none" stroke="#f0f" stroke-width=".17"/>
<circle cx="98.4" cy="98.4" r=".37" fill="#f0f"/>
<circle cx="98.4" cy="98.4" r=".37" fill="none" stroke="#f0f" stroke-width=".17"/>
<circle cx="110" cy="23.2" r=".38" fill="#f0f"/>
<circle cx="110" cy="23.2" r=".38" fill="none" stroke="#f0f" stroke-width=".17"/>
<circle cx="229.7" cy="63.7" r=".37" fill="#f0f"/>
<circle cx="229.7" cy="63.7" r=".37" fill="none" stroke="#f0f" stroke-width=".17"/>
<circle cx="44.4" cy="84.9" r=".37" fill="#f0f"/>
<circle cx="44.4" cy="84.9" r=".37" fill="none" stroke="#f0f" stroke-width=".17"/>
<circle cx="119.7" cy="125.5" r=".38" fill="#f0f"/>
<circle cx="119.7" cy="125.5" r=".38" fill="none" stroke="#f0f" stroke-width=".17"/>
<circle cx="229.7" cy="117.7" r=".37" fill="#f0f"/>
<circle cx="229.7" cy="117.7" r=".37" fill="none" stroke="#f0f" stroke-width=".17"/>
<circle cx="111.9" cy="23.2" r=".38" fill="#f0f"/>
<circle cx="111.9" cy="23.2" r=".38" fill="none" stroke="#f0f" stroke-width=".17"/>
<circle cx="212.4" cy="63.7" r=".37" fill="#f0f"/>
<circle cx="212.4" cy="63.7" r=".37" fill="none" stroke="#f0f" stroke-width=".17"/>
<circle cx="220.1" cy="63.7" r=".37" fill="#f0f"/>
<circle cx="220.1" cy="63.7" r=".37" fill="none" stroke="#f0f" stroke-width=".17"/>
<circle cx="108.1" cy="23.2" r=".38" fill="#f0f"/>
<circle cx="108.1" cy="23.2" r=".38" fill="none" stroke="#f0f" stroke-width=".17"/>
<circle cx="131.2" cy="23.2" r=".38" fill="#f0f"/>
<circle cx="131.2" cy="23.2" r=".38" fill="none" stroke="#f0f" stroke-width=".17"/>
<circle cx="220.1" cy="117.7" r=".37" fill="#f0f"/>
<circle cx="220.1" cy="117.7" r=".37" fill="none" stroke="#f0f" stroke-width=".17"/>
<circle cx="247.1" cy="129.3" r=".38" fill="#f0f"/>
<circle cx="247.1" cy="129.3" r=".38" fill="none" stroke="#f0f" stroke-width=".17"/>
<circle cx="210.4" cy="129.3" r=".38" fill="#f0f"/>
<circle cx="210.4" cy="129.3" r=".38" fill="none" stroke="#f0f" stroke-width=".17"/>
<circle cx="247.1" cy="129.3" r=".38" fill="#f0f"/>
<circle cx="247.1" cy="129.3" r=".38" fill="none" stroke="#f0f" stroke-width=".17"/>
<text font-size="3.5" fill="#00f" x="165.3" y="38.7">t</text>
<text font-size="3.1" x="206.6" y="201.6">PC/104 Weather Station Board</text>
<g font-size="2.3">
<text x="65.7" y="170.1">NOTES:</text>
<text x="67.6" y="174">1. LOCATE 0.22uF BYPASS CAPACITORS CLOSE TO EACH IC.</text>
<text x="67.6" y="177.8">2. RT1 IS PART NUMBER RL1008-5820-97-SP MADE BY KEYSTONE</text>
<text x="140.9" y="177.8">(AVAILABLE FROM DIGIKEY)</text>
<text x="67.6" y="185.5">4. U2 IS A 16 BIT DELTA-SIGMA A/D MADE BY CIRRUS LOGIC/CRYSTAL SEMICONDUCTOR</text>
<text x="67.6" y="181.7">3. HS1 IS PART NUMBER G-CAP2-V-C MADE BY GENERAL EASTERN (WWW.GEINET.COM)</text>
<text x="67.6" y="189.4">5. U5 IS A TRUE RMS TO DC CONVERTER.</text>
</g>
<g font-size="1.7" fill="#000080">
<text x="40.6" y="13.2">C1</text>
<text x="40.6" y="15.2">0.22uF VCC</text>
<text x="106.2" y="17.1">JP2</text>
<text x="29.9" y="23.1">JP1</text>
<text x="67.6" y="20.9">C2</text>
<text x="67.6" y="22.9">0.22uF</text>
<text x="102.3" y="19">HEADER 5X2</text>
<text x="123.6" y="19">JP2</text>
<text x="123.6" y="20.9">HEADER 5X2</text>
<text x="150.6" y="34.5">HS1</text>
<text x="169.9" y="34.5">RT1</text>
<text x="32.9" y="38.3">OSCILLATOR</text>
<text x="150.6" y="36.4">HUMIDITY</text>
<text x="169.9" y="36.4">THERMISTOR</text>
<text x="67.6" y="59.5">74HC4040</text>
<text x="69.5" y="57.6">U1</text>
<text x="183.4" y="63.4">C3</text>
<text x="183.4" y="65.3">0.22uF</text>
<text x="221.4" y="62.2">R2</text>
<text x="225.1" y="62.2">10</text>
<text x="59.9" y="71.1">C6</text>
<text x="127.4" y="71.1">C7</text>
<text x="204.6" y="71.1">0.22uF</text>
<text x="206.6" y="69.2">C4</text>
<text x="243" y="67.3">C5</text>
<text x="243" y="69">0.22uF</text>
<text x="59.9" y="73.1">0.22uF</text>
<text x="102.3" y="73.1">C9</text>
<text x="102.3" y="75">0.22uF</text>
<text x="127.4" y="73.1">22uF</text>
<text x="142.9" y="73.1">C8</text>
<text x="142.9" y="75">0.22uF</text>
<text x="36.7" y="80.8">R3</text>
<text x="36.7" y="82.7">10K</text>
<text x="67.6" y="80.8">C10</text>
<text x="67.6" y="82.7">22uF</text>
<text x="79.2" y="82.7">200K 0.1%</text>
<text x="81.1" y="80.8">R4</text>
<text x="57.9" y="88.5">U4A</text>
<text x="40.6" y="90.4">R5</text>
<text x="40.6" y="92.4">10K</text>
<text x="57.9" y="90.4">74AC04</text>
<text x="69.5" y="94.3">100K</text>
<text x="71.5" y="92.4">R6</text>
<text x="100.4" y="90.4">U6</text>
<text x="100.4" y="94.3">LMC6081A</text>
<text x="144.8" y="94.3">U5</text>
<text x="106.2" y="100.1">C11</text>
<text x="144.8" y="98.1">MX536A</text>
<text x="191.1" y="98.1">U3</text>
<text x="106.2" y="102">0.22uF</text>
<text x="115.8" y="105.9">C13</text>
<text x="115.8" y="107.8">22uF</text>
<text x="144.8" y="102">C12</text>
<text x="144.8" y="103.9">0.22uF</text>
<text x="191.1" y="105.9">C14</text>
<text x="191.1" y="107.8">0.22uF</text>
<text x="191.1" y="102">MAX382</text>
<text x="144.8" y="113.6">C9</text>
<text x="235.5" y="111.7">U2</text>
<text x="235.5" y="113.6">CS5501</text>
<text x="32.9" y="119.4">J1</text>
<text x="144.8" y="115.5">0.22uF</text>
<text x="222" y="116.1">R7</text>
<text x="225.9" y="116.1">10</text>
<text x="74.7" y="124.4">U7</text>
<text x="220.1" y="121.3">C15</text>
<text x="220.1" y="123.2">0.22uF</text>
<text x="233.6" y="121.3">C16</text>
<text x="233.6" y="123.2">0.22uF</text>
<text x="144.4" y="131">U9</text>
<text x="75.3" y="135.6">NMF0505D</text>
<text x="106.2" y="134.8">C17</text>
<text x="106.2" y="136.7">22uF</text>
<text x="121.6" y="136.7">R1</text>
<text x="142.9" y="134.8">LMC6081A</text>
<text x="74.7" y="141.8">U8</text>
<text x="121.6" y="138.7">10K 0.1%</text>
<text x="148.7" y="140.6">C11</text>
<text x="148.7" y="142.5">0.22uF</text>
<text x="225.9" y="138.7">JP3</text>
<text x="75.3" y="156">LT1019A-2.5</text>
<text x="224.9" y="158.2">HEADER 8X2</text>
<text x="34.8" y="188.9">PC/104</text>
</g>
<g font-size="1.7">
<text x="139" y="17.1">LOCATE WITHIN 12&quot; OF MAIN UNIT</text>
<text x="146.7" y="15.2">SENSOR BOARD</text>
<text x="61.8" y="20.9">VCC</text>
<text x="100.4" y="20.9">TO SENSOR BOARD</text>
<text x="135.1" y="19">CABLE LENGTH AFFECTS HUMIDITY CALIBRATION</text>
<text x="168" y="22.9">GND PLANE</text>
<text x="26.6" y="25.1">1</text>
<text x="43.9" y="25.1">8</text>
<text x="63.7" y="29.5" transform="rotate(-90 63.7 29.5)">16</text>
<text x="26.6" y="32.8">4</text>
<text x="43.9" y="32.8">5</text>
<text x="54.6" y="32.8">10</text>
<text x="70.9" y="32.8">9</text>
<text x="70.9" y="34.7">7</text>
<text x="32.9" y="40.2">10.24 MHz</text>
<text x="54.6" y="36.7">11</text>
<text x="70.9" y="36.7">6</text>
<text x="70.9" y="38.6">5</text>
<text x="70.9" y="40.5">3</text>
<text x="150.6" y="40.2">148pF at</text>
<text x="150.6" y="38.3">SENSOR</text>
<text x="169.9" y="38.3">10K at 25C</text>
<text x="70.9" y="42.5">2</text>
<text x="70.9" y="44.4">4</text>
<text x="70.9" y="46.3">13</text>
<text x="150.6" y="42.5">0% R.H.</text>
<text x="70.9" y="48.2">12</text>
<text x="70.9" y="50.2">14</text>
<text x="70.9" y="52.1">15</text>
<text x="63.7" y="59.4" transform="rotate(-90 63.7 59.4)">8</text>
<text x="70.9" y="54">1</text>
<text x="210.4" y="55.7">VCC</text>
<text x="218.1" y="55.7">A/D CONVERTER</text>
<text x="177.6" y="63.4">VCC</text>
<text x="135.1" y="71.1">VCC</text>
<text x="164.1" y="69.2">VCC</text>
<text x="220" y="68.2" transform="rotate(-90 220 68.2)">14</text>
<text x="229.7" y="68.2" transform="rotate(-90 229.7 68.2)">15</text>
<text x="96.5" y="73.1">VCC</text>
<text x="168.5" y="77.2">18</text>
<text x="169.5" y="75.3">3</text>
<text x="179.5" y="72" transform="rotate(-90 179.5 72)">14</text>
<text x="190.5" y="75.3">2</text>
<text x="190.5" y="77.2">17</text>
<text x="234.9" y="77.2">3</text>
<text x="56" y="79.8" transform="rotate(-90 56 79.8)">14</text>
<text x="98.4" y="81.7" transform="rotate(-90 98.4 81.7)">7</text>
<text x="125.4" y="79.8" transform="rotate(-90 125.4 79.8)">4</text>
<text x="137" y="79.8" transform="rotate(-90 137 79.8)">14</text>
<text x="190.5" y="79.1">16</text>
<text x="190.5" y="83">1</text>
<text x="212.9" y="81.1">17</text>
<text x="213.9" y="79.1">4</text>
<text x="234.9" y="81.1">2</text>
<text x="251" y="80.8">VCC</text>
<text x="49.8" y="84.9">1</text>
<text x="61.2" y="84.9">2</text>
<text x="94.2" y="84.9">3</text>
<text x="94.2" y="88.8">2</text>
<text x="105.6" y="86.8">6</text>
<text x="115.4" y="86.8">1</text>
<text x="142.3" y="86.8">6</text>
<text x="169.5" y="84.9">5</text>
<text x="169.5" y="86.8">6</text>
<text x="169.5" y="88.8">7</text>
<text x="212.9" y="86.8">12</text>
<text x="234.9" y="84.9">11</text>
<text x="234.9" y="86.8">1</text>
<text x="56" y="92.2" transform="rotate(-90 56 92.2)">7</text>
<text x="98.4" y="94.1" transform="rotate(-90 98.4 94.1)">4</text>
<text x="100.4" y="92.4">NATIONAL</text>
<text x="168.5" y="92.6">13</text>
<text x="168.5" y="94.6">12</text>
<text x="169.5" y="90.7">8</text>
<text x="190.5" y="92.6">9</text>
<text x="213.9" y="92.6">9</text>
<text x="234.9" y="92.6">19</text>
<text x="234.9" y="94.6">20</text>
<text x="121.6" y="98" transform="rotate(-90 121.6 98)">7</text>
<text x="125.4" y="98" transform="rotate(-90 125.4 98)">8</text>
<text x="129.3" y="98" transform="rotate(-90 129.3 98)">9</text>
<text x="133.2" y="98" transform="rotate(-90 133.2 98)">10</text>
<text x="137" y="98" transform="rotate(-90 137 98)">3</text>
<text x="144.8" y="96.2">MAXIM</text>
<text x="168.5" y="96.5">11</text>
<text x="168.5" y="98.4">10</text>
<text x="191.1" y="100.1">MAXIM</text>
<text x="234.9" y="100.4">13</text>
<text x="234.9" y="96.5">18</text>
<text x="234.9" y="98.4">16</text>
<text x="98.5" y="105.9">-5V</text>
<text x="137.1" y="105.9">-5V</text>
<text x="179.5" y="103.8" transform="rotate(-90 179.5 103.8)">15</text>
<text x="183.3" y="103.8" transform="rotate(-90 183.3 103.8)">4</text>
<text x="213.9" y="104.2">8</text>
<text x="234.9" y="104.2">5</text>
<text x="139" y="113.6">VCC</text>
<text x="181.5" y="113.6">-5V</text>
<text x="31.7" y="117.6">PC/104 CONNECTOR</text>
<text x="71.5" y="119.4">5V to 5V DC/DC CONVERTER</text>
<text x="220" y="115.4" transform="rotate(-90 220 115.4)">7</text>
<text x="229.7" y="115.4" transform="rotate(-90 229.7 115.4)">6</text>
<text x="59.9" y="123.2">VCC</text>
<text x="71.5" y="121.3">NEWPORT COMPONENTS INC.</text>
<text x="136.7" y="125.4">3</text>
<text x="140.9" y="122.2" transform="rotate(-90 140.9 122.2)">7</text>
<text x="208.5" y="123.2">-5V</text>
<text x="70.1" y="127.4">14</text>
<text x="71" y="131.2">1</text>
<text x="88.2" y="127.4">9</text>
<text x="88.2" y="131.2">11</text>
<text x="88.2" y="129.3">10</text>
<text x="136.7" y="129.3">2</text>
<text x="148.1" y="127.4">6</text>
<text x="140.9" y="134.7" transform="rotate(-90 140.9 134.7)">4</text>
<text x="142.9" y="132.9">NATIONAL</text>
<text x="214.3" y="132.9">FROM</text>
<text x="214.3" y="135.2">82C55</text>
<text x="214.3" y="137.5">PORT</text>
<text x="237.4" y="132.9">TO</text>
<text x="237.4" y="135.2">82C55</text>
<text x="237.4" y="137.5">PORTB</text>
<text x="214.3" y="139.7">A</text>
<text x="71" y="144.7">1</text>
<text x="71" y="146.7">2</text>
<text x="71" y="148.6">3</text>
<text x="88.2" y="144.7">8</text>
<text x="88.2" y="146.7">7</text>
<text x="88.2" y="148.6">6</text>
<text x="140.9" y="144.5">-5V</text>
<text x="71" y="150.5">4</text>
<text x="75.3" y="154.1">LINEAR TECHNOLOGY</text>
<text x="88.2" y="150.5">5</text>
<text x="75.3" y="158">2.500V +/- 0.05%</text>
<text x="75.3" y="160.3">PRECISION</text>
<text x="220.1" y="161.8">TO DEVICENET BOARD</text>
<text x="75.3" y="162.6">REFERENCE</text>
<text x="200.8" y="194.6">Jim Brady</text>
<text x="198.8" y="198.5">Title</text>
<text x="198.8" y="204.3">Size</text>
<text x="206.6" y="204.3">Document Number</text>
<text x="206.6" y="206.2">&lt;Doc&gt;</text>
<text x="220.1" y="206.2">980002</text>
<text x="262.6" y="204.3">Rev</text>
<text x="264.5" y="206.2">2</text>
<text x="198.8" y="210.1">Date:</text>
<text x="206.6" y="210.1">Aug 8, 1998</text>
<text x="237.4" y="210.1">Sheet</text>
<text x="247.1" y="210.1">1</text>
<text x="252.9" y="210.1">of</text>
<text x="258.7" y="210.1">1</text>
</g>
<g font-size="1.7" fill="#004080">
<text x="29.9" y="25.9">OE</text>
<text x="37.8" y="25.9">VCC</text>
<text x="29.9" y="33.7">GND</text>
<text x="37.8" y="33.7">OUT</text>
<text x="58.9" y="33.7">CLK</text>
<text x="64.5" y="35.5" transform="rotate(-90 64.5 35.5)">VCC</text>
<text x="66.2" y="33.7">Q1</text>
<text x="66.2" y="35.6">Q2</text>
<text x="107" y="30.9" transform="rotate(-90 107 30.9)">1</text>
<text x="108.9" y="30.9" transform="rotate(-90 108.9 30.9)">3</text>
<text x="110.9" y="30.9" transform="rotate(-90 110.9 30.9)">5</text>
<text x="112.8" y="30.9" transform="rotate(-90 112.8 30.9)">7</text>
<text x="114.7" y="30.9" transform="rotate(-90 114.7 30.9)">9</text>
<text x="128.2" y="30.9" transform="rotate(-90 128.2 30.9)">1</text>
<text x="130.2" y="30.9" transform="rotate(-90 130.2 30.9)">3</text>
<text x="132.1" y="30.9" transform="rotate(-90 132.1 30.9)">5</text>
<text x="134" y="30.9" transform="rotate(-90 134 30.9)">7</text>
<text x="135.9" y="30.9" transform="rotate(-90 135.9 30.9)">9</text>
<text x="58.9" y="37.5">RST</text>
<text x="66.2" y="37.5">Q3</text>
<text x="66.2" y="39.4">Q4</text>
<text x="66.2" y="41.4">Q5</text>
<text x="107" y="37.6" transform="rotate(-90 107 37.6)">2</text>
<text x="108.9" y="37.6" transform="rotate(-90 108.9 37.6)">4</text>
<text x="110.9" y="37.6" transform="rotate(-90 110.9 37.6)">6</text>
<text x="112.8" y="37.6" transform="rotate(-90 112.8 37.6)">8</text>
<text x="114.7" y="37.6" transform="rotate(-90 114.7 37.6)">10</text>
<text x="128.2" y="37.6" transform="rotate(-90 128.2 37.6)">2</text>
<text x="130.2" y="37.6" transform="rotate(-90 130.2 37.6)">4</text>
<text x="132.1" y="37.6" transform="rotate(-90 132.1 37.6)">6</text>
<text x="134" y="37.6" transform="rotate(-90 134 37.6)">8</text>
<text x="135.9" y="37.6" transform="rotate(-90 135.9 37.6)">10</text>
<text x="66.2" y="43.3">Q6</text>
<text x="66.2" y="45.2">Q7</text>
<text x="66.2" y="47.2">Q8</text>
<text x="65.2" y="51">Q10</text>
<text x="65.2" y="53">Q11</text>
<text x="66.2" y="49.1">Q9</text>
<text x="64.5" y="55" transform="rotate(-90 64.5 55)">GND</text>
<text x="65.2" y="54.9">Q12</text>
<text x="172.8" y="76.1">EN</text>
<text x="180.3" y="77.9" transform="rotate(-90 180.3 77.9)">VCC</text>
<text x="186.1" y="76.1">A0</text>
<text x="220.9" y="73.8" transform="rotate(-90 220.9 73.8)">VA+</text>
<text x="230.5" y="73.9" transform="rotate(-90 230.5 73.9)">VD+</text>
<text x="172.8" y="78">RS</text>
<text x="185.3" y="83.8">WR</text>
<text x="186.1" y="78">A1</text>
<text x="186.1" y="80">A2</text>
<text x="217.2" y="80">SC1</text>
<text x="217.2" y="81.9">SC2</text>
<text x="225.5" y="81.9">CLKOUT</text>
<text x="227.5" y="78">CLKIN</text>
<text x="118.7" y="87.7">VIN</text>
<text x="126.3" y="85.6" transform="rotate(-90 126.3 85.6)">CAV</text>
<text x="135.1" y="87.7">VOUT</text>
<text x="137.9" y="84.4" transform="rotate(-90 137.9 84.4)">VS</text>
<text x="172.8" y="85.8">NO1</text>
<text x="172.8" y="87.7">NO2</text>
<text x="172.8" y="89.6">NO3</text>
<text x="217.2" y="87.7">BP/UP</text>
<text x="226.6" y="85.8">/SLEEP</text>
<text x="227.5" y="87.7">MODE</text>
<text x="122.4" y="93.6" transform="rotate(-90 122.4 93.6)">BI</text>
<text x="126.3" y="93.6" transform="rotate(-90 126.3 93.6)">IO</text>
<text x="130.2" y="93.6" transform="rotate(-90 130.2 93.6)">RL</text>
<text x="134" y="93.6" transform="rotate(-90 134 93.6)">GND</text>
<text x="137.9" y="93.6" transform="rotate(-90 137.9 93.6)">-VS</text>
<text x="172.8" y="91.6">NO4</text>
<text x="172.8" y="93.5">NO5</text>
<text x="172.8" y="95.4">NO6</text>
<text x="184.2" y="93.5">COM</text>
<text x="217.2" y="93.5">AIN</text>
<text x="226.8" y="95.4">SDATA</text>
<text x="228.1" y="93.5">SCLK</text>
<text x="172.8" y="97.3">NO7</text>
<text x="172.8" y="99.3">NO8</text>
<text x="180.3" y="99.4" transform="rotate(-90 180.3 99.4)">GND</text>
<text x="184.2" y="99.4" transform="rotate(-90 184.2 99.4)">V-</text>
<text x="227.2" y="97.3">/DRDY</text>
<text x="229.2" y="101.2">CAL</text>
<text x="229.7" y="99.3">/CS</text>
<text x="217.2" y="103.1">VREF</text>
<text x="217.2" y="105.1">AGND</text>
<text x="227.5" y="105.1">DGND</text>
<text x="220.9" y="111" transform="rotate(-90 220.9 111)">VA-</text>
<text x="230.5" y="111" transform="rotate(-90 230.5 111)">VD-</text>
<text x="31.9" y="124.4">A1</text>
<text x="41.3" y="124.4">B1</text>
<text x="31.9" y="126.3">A2</text>
<text x="31.9" y="128.2">A3</text>
<text x="31.9" y="130.2">A4</text>
<text x="41.3" y="126.3">B2</text>
<text x="41.3" y="128.2">B3</text>
<text x="41.3" y="130.2">B4</text>
<text x="74.3" y="128.2">VIN</text>
<text x="81.3" y="130.2">CTRL</text>
<text x="83.7" y="128.2">V+</text>
<text x="31.9" y="132.1">A5</text>
<text x="31.9" y="134">A6</text>
<text x="31.9" y="135.9">A7</text>
<text x="31.9" y="137.9">A8</text>
<text x="41.3" y="132.1">B5</text>
<text x="41.3" y="134">B6</text>
<text x="41.3" y="135.9">B7</text>
<text x="41.3" y="137.9">B8</text>
<text x="74.3" y="132.1">GND</text>
<text x="84.2" y="132.1">V-</text>
<text x="31.9" y="139.8">A9</text>
<text x="31.9" y="141.7">A10</text>
<text x="31.9" y="143.7">A11</text>
<text x="40.3" y="141.7">B10</text>
<text x="40.3" y="143.7">B11</text>
<text x="41.3" y="139.8">B9</text>
<text x="224.9" y="141.7">1</text>
<text x="224.9" y="143.7">3</text>
<text x="231.6" y="141.7">2</text>
<text x="231.6" y="143.7">4</text>
<text x="31.9" y="145.6">A12</text>
<text x="31.9" y="147.5">A13</text>
<text x="31.9" y="149.5">A14</text>
<text x="40.3" y="145.6">B12</text>
<text x="40.3" y="147.5">B13</text>
<text x="40.3" y="149.5">B14</text>
<text x="74.3" y="145.6">NC1</text>
<text x="74.3" y="147.5">IN</text>
<text x="74.3" y="149.5">TEMP</text>
<text x="81.2" y="147.5">HEAT</text>
<text x="82.2" y="149.5">OUT</text>
<text x="82.4" y="145.6">NC2</text>
<text x="224.9" y="145.6">5</text>
<text x="224.9" y="147.5">7</text>
<text x="224.9" y="149.5">9</text>
<text x="230.7" y="149.5">10</text>
<text x="231.6" y="145.6">6</text>
<text x="231.6" y="147.5">8</text>
<text x="31.9" y="151.4">A15</text>
<text x="31.9" y="153.3">A16</text>
<text x="31.9" y="155.2">A17</text>
<text x="40.3" y="151.4">B15</text>
<text x="40.3" y="153.3">B16</text>
<text x="40.3" y="155.2">B17</text>
<text x="74.3" y="151.4">GND</text>
<text x="81.7" y="151.4">TRIM</text>
<text x="224.9" y="151.4">11</text>
<text x="224.9" y="153.3">13</text>
<text x="224.9" y="155.2">15</text>
<text x="230.7" y="151.4">12</text>
<text x="230.7" y="153.3">14</text>
<text x="230.7" y="155.2">16</text>
<text x="31.9" y="157.2">A18</text>
<text x="31.9" y="159.1">A19</text>
<text x="31.9" y="161">A20</text>
<text x="40.3" y="157.2">B18</text>
<text x="40.3" y="159.1">B19</text>
<text x="40.3" y="161">B20</text>
<text x="31.9" y="163">A21</text>
<text x="31.9" y="164.9">A22</text>
<text x="31.9" y="166.8">A23</text>
<text x="40.3" y="163">B21</text>
<text x="40.3" y="164.9">B22</text>
<text x="40.3" y="166.8">B23</text>
<text x="31.9" y="168.8">A24</text>
<text x="31.9" y="170.7">A25</text>
<text x="31.9" y="172.6">A26</text>
<text x="40.3" y="168.8">B24</text>
<text x="40.3" y="170.7">B25</text>
<text x="40.3" y="172.6">B26</text>
<text x="31.9" y="174.5">A27</text>
<text x="31.9" y="176.5">A28</text>
<text x="31.9" y="178.4">A29</text>
<text x="40.3" y="174.5">B27</text>
<text x="40.3" y="176.5">B28</text>
<text x="40.3" y="178.4">B29</text>
<text x="31.9" y="180.3">A30</text>
<text x="31.9" y="182.3">A31</text>
<text x="31.9" y="184.2">A32</text>
<text x="40.3" y="180.3">B30</text>
<text x="40.3" y="182.3">B31</text>
<text x="40.3" y="184.2">B32</text>
</g>
<g font-size="1.7" fill="#f00">
<text x="79.2" y="34.5">2.56MHz</text>
<text x="79.9" y="49.9">10KHz</text>
<text x="98.5" y="57.6">THERM</text>
<text x="48.3" y="67.3">2.5VREF</text>
<text x="195" y="75">A0</text>
<text x="195" y="76.9">A1</text>
<text x="243.2" y="76.9">2.56MHz</text>
<text x="195" y="82.7">/WR</text>
<text x="195" y="78.8">A2</text>
<text x="27.1" y="84.6">10KHz</text>
<text x="239.4" y="92.4">SCLK</text>
<text x="239.4" y="94.1">SDATA</text>
<text x="239.4" y="96.2">/DRDY</text>
<text x="239.4" y="98.1">/CS</text>
<text x="239.4" y="100.1">CAL</text>
<text x="204.6" y="102">+2.5VREF10</text>
<text x="110.1" y="119.4">THERM</text>
<text x="108.1" y="131">-5V</text>
<text x="212.3" y="140.6">SCLK</text>
<text x="212.3" y="142.5">/CS</text>
<text x="239.4" y="142.5">/DRDY</text>
<text x="239.4" y="140.6">SDATA</text>
<text x="121.6" y="148.3">+2.5VREF</text>
<text x="212.3" y="144.5">CAL</text>
<text x="212.3" y="146.4">A0</text>
<text x="212.3" y="148.3">A1</text>
<text x="212.3" y="150.3">A2</text>
<text x="212.3" y="152.2">/WR</text>
</g>
<g font-size="1.7" fill="#00f">
<text x="131.6" y="75.9" transform="rotate(90 131.6 75.9)">+</text>
<text x="69.4" y="84.6" transform="rotate(-90 69.4 84.6)">+</text>
<text x="97.1" y="85.8">+</text>
<text x="97.1" y="89.7">-</text>
<text x="122.2" y="104.1">+</text>
<text x="139.6" y="126.3">+</text>
<text x="139.6" y="130.2">-</text>
<text x="101.9" y="135.3" transform="rotate(180 101.9 135.3)">+</text>
</g>
<g font-size="1.4">
<text x="28.6" y="1.4">A</text>
<text x="81.8" y="1.4">B</text>
<text x="135.1" y="1.4">C</text>
<text x="188.4" y="1.4">D</text>
<text x="241.7" y="1.4">E</text>
<text x=".5" y="29.2">4</text>
<text x="268.9" y="29.2">4</text>
<text x=".5" y="81.3">3</text>
<text x="268.9" y="81.3">3</text>
<text x=".5" y="133.4">2</text>
<text x="268.9" y="133.4">2</text>
<text x=".5" y="185.5">1</text>
<text x="268.9" y="185.5">1</text>
<text x="28.6" y="211.9">A</text>
<text x="81.8" y="211.9">B</text>
<text x="135.1" y="211.9">C</text>
<text x="188.4" y="211.9">D</text>
<text x="241.7" y="211.9">E</text>
</g>
</svg>
